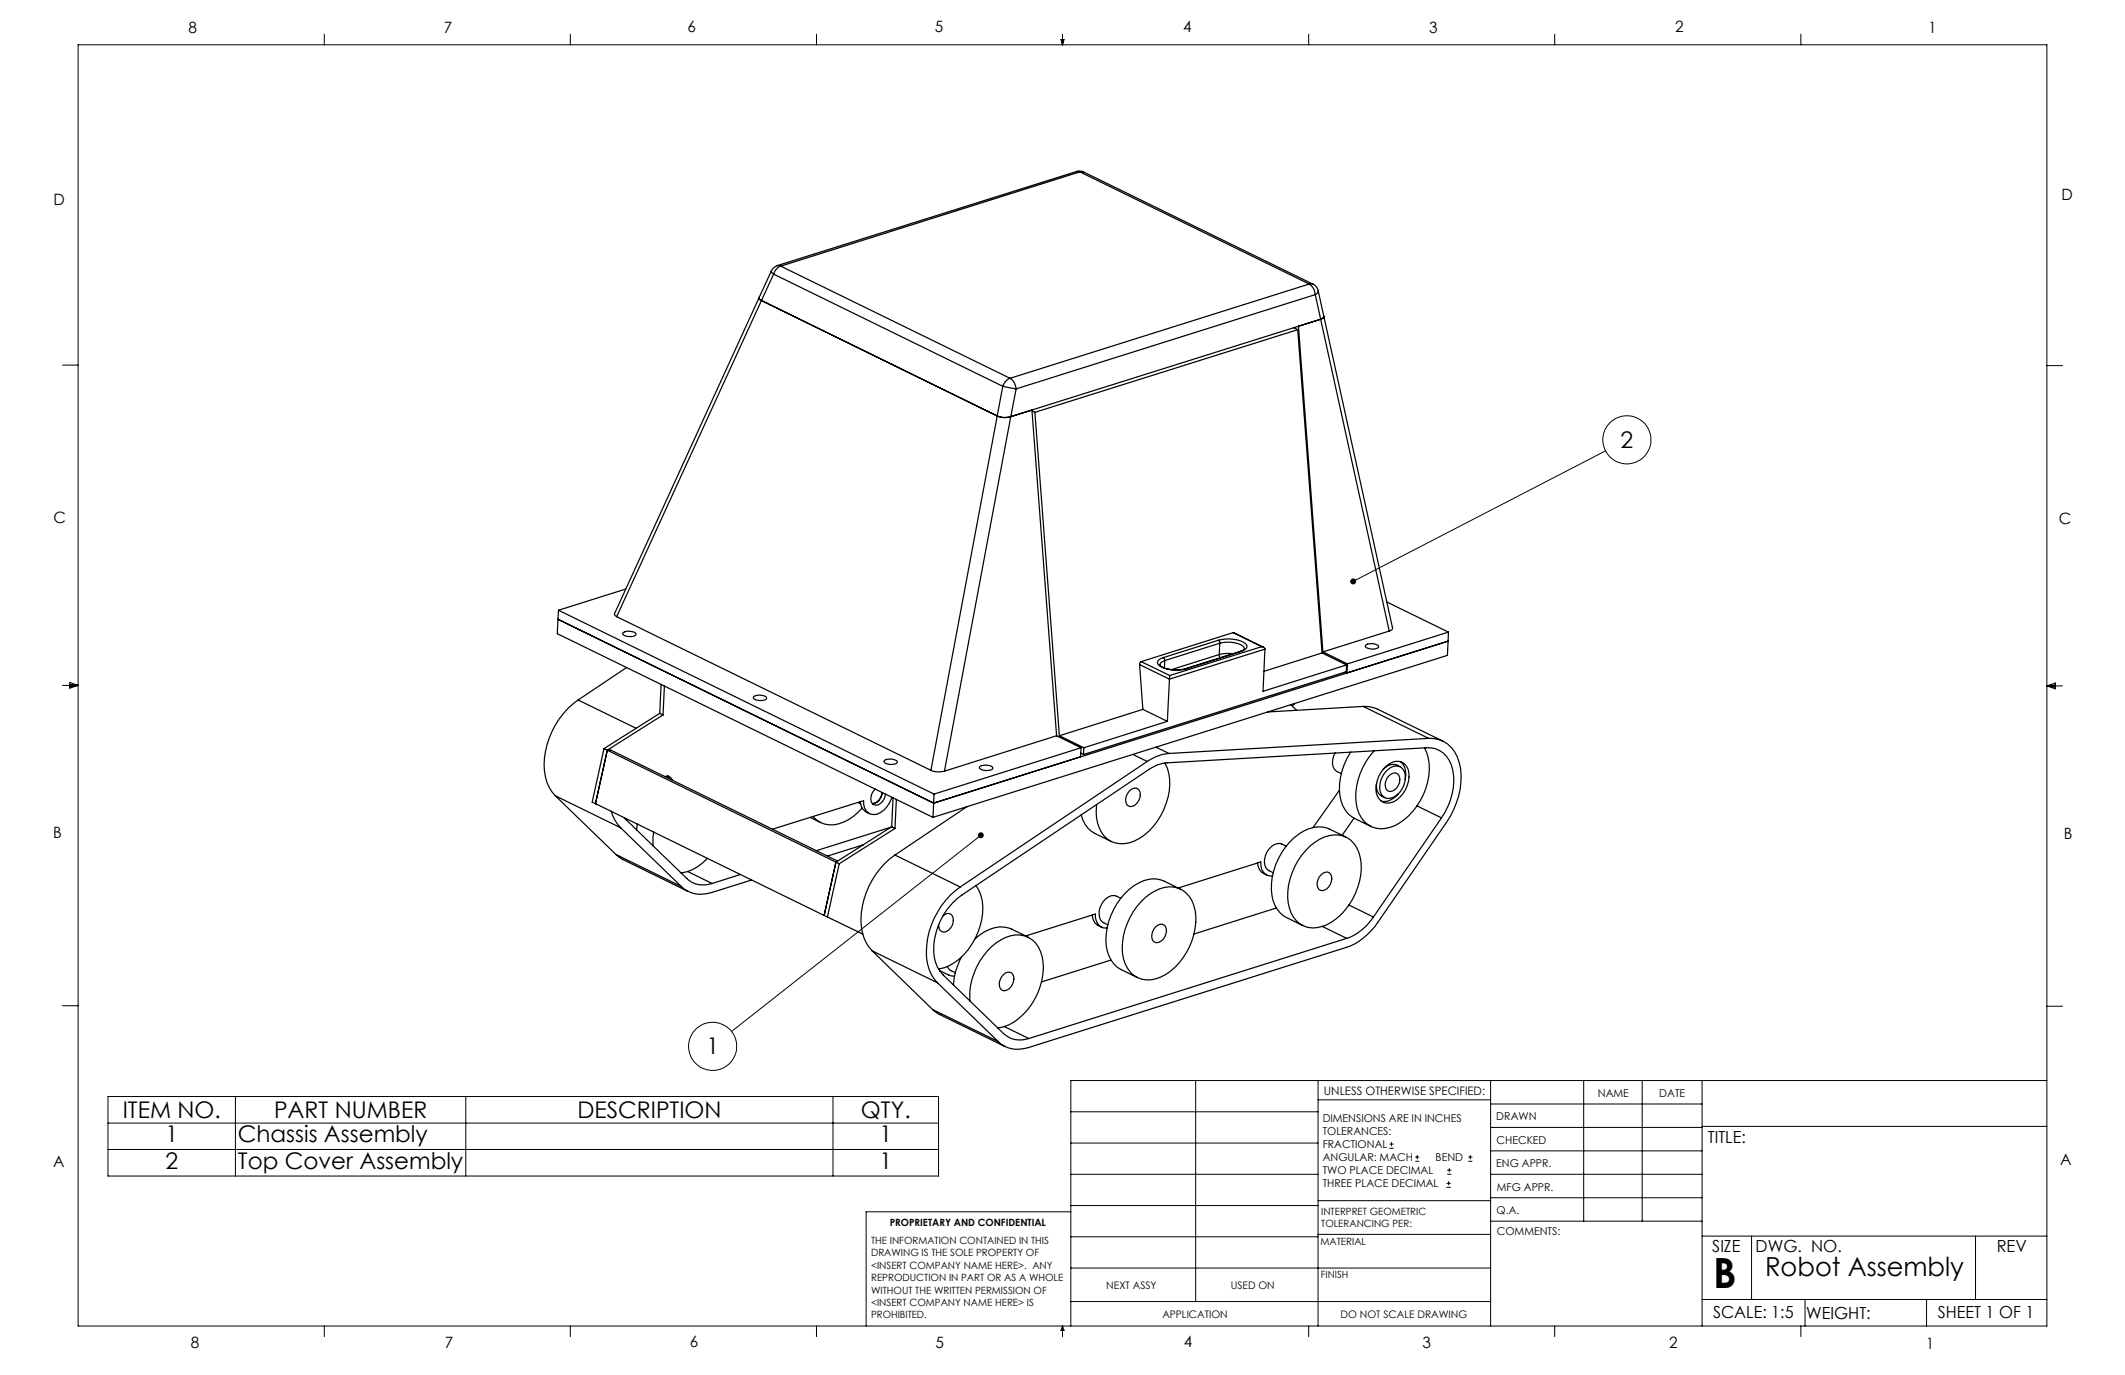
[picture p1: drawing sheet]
<svg xmlns="http://www.w3.org/2000/svg" width="432mm" height="279mm" viewBox="0 0 432 279" stroke-linecap="round" stroke-linejoin="round" font-family="sans-serif">
<g fill="none" stroke="#000" stroke-width=".2">
<path d="M15.9 9.1h400v260.4h-400zM65.9 6.9v2.2M115.9 6.9v2.2M165.9 6.9v2.2M215.6 8h.6l-.3 1.1zM215.7 8l.2 1.1M215.9 6.9v2.2M216 8l-.1 1.1M265.9 6.9v2.2M315.9 6.9v2.2M365.9 6.9v2.2M12.7 74.2h3.2"/>
<path d="M415.9 74.3h3.2M326.2 91.6l-51.2 26.5M12.7 139.3h3.2M14.2 139.1l1.7 .2M14.2 138.7l1.7 .6-1.7 .5zM15.9 139.3l-1.7 .3M415.9 139.4h3.2M415.9 139.4l1.8-.6v1.2zM415.9 139.4l1.8 .3M417.7 139.2l-1.8 .2M199.3 169.7l-50.6 39.9M12.7 204.4h3.2"/>
<path d="M243 219.6v44.9M267.8 219.6v49.9M302.9 219.6v49.9M321.8 219.6v28.5M333.7 219.6v28.5M345.9 219.6v49.9M415.9 204.5h3.2M415.9 219.6h-198.3v49.9M21.9 222.8h168.8v16.2h-168.8zM21.9 233.6h168.8M21.9 228.2h168.8M47.8 222.8v16.2"/>
<path d="M94.7 222.8v16.2M169.3 222.8v16.2M217.6 238.6h50.2M217.6 232.3h50.2M217.6 225.9h50.2M267.8 223.5h35.1M282.3 233.3h.9M282.3 232.5h.9M282.8 232.1v.8M287.6 236h.8M287.6 235.1h.8M288 234.7v.8"/>
<path d="M294.1 238.6h.8M294.1 237.8h.8M294.5 237.4v.8M298.3 236h.9M298.3 235.1h.9M298.8 234.7v.8M302.9 238.6h43M302.9 233.9h43M302.9 229.1h43M302.9 224.3h43M345.9 228.9h70M217.6 257.7h85.3"/>
<path d="M217.6 251.3h50.2M217.6 245h50.2M217.6 246.2h-41.6v23.3M267.8 250.8h35.1M267.8 244h35.1M293.9 241.3h.9M293.9 240.5h.9M294.4 240v.8M302.9 248.1h43M302.9 243.4h43M345.9 251.2h70M355.9 251.2v12.9"/>
<path d="M401.4 251.2v12.9M65.9 269.5v2.1M115.9 269.5v2.1M165.9 269.5v2.1M215.9 269.5v2.1M215.9 269.5l.3 .8h-.6zM217.6 264.5h85.3M265.9 269.5v2.1M315.9 269.5v2.1M345.9 264.1h70M365.9 269.5v2.1M366.8 264.1v5.4"/>
<path d="M391.5 264.1v5.4"/>
<circle cx="330.6" cy="89.4" r="4.9"/>
<circle cx="144.8" cy="212.6" r="4.9"/>
</g>
<path d="M274.6 117.7l-.2 .4v.3l.6-.3-.6 .3a.6 .6 0 0 0 .9 .3 .6 .6 0 0 0 .2-.9 .6 .6 0 0 0-.9-.1zM198.9 169.3a.6 .6 0 0 0 0 .8 .6 .6 0 0 0 .8 .1 .6 .6 0 0 0 .1-.8l-.5 .3 .5-.3a.55 .55 0 0 0-.9-.1z" fill="#000"/>
<g fill="none" stroke="#000" stroke-width=".25">
<path d="M218.8 34.9l.5-.2 .9 .3M218.8 34.9h.6M218.8 34.9l-60.9 19.1M219.4 34.9l.8 .1M219.4 34.9l-60.8 19.2M219.4 34.9l46.6 22.8M220.2 35l46.6 22.7M156.7 55.1v.1l.5 .5M156.7 55.1l-2.4 5.3M157.2 55.7l-2.5 5.4M157.2 55.7l46.6 22.8M157.9 54a2.11 2.11 0 0 0-1.2 1.1"/>
<path d="M157.9 54l.7 .1M158.6 54.1a2.4 2.4 0 0 0-1.4 1.6M158.6 54.1l46.6 22.8M266 57.7a2.85 2.85 0 0 1 1.3 2.2M266 57.7h.8M266 57.7l-60.8 19.2M266.8 57.7a1.86 1.86 0 0 1 1.1 1.4M267.3 59.9l-60.8 19.1M267.3 59.9l1.1 5M267.9 59.1l-.1 .3-.5 .5M267.9 59.1l1.1 5.1M154.3 60.4v.4l.4 .3"/>
<path d="M154.3 60.4l-29.5 64.3 .5 .6M154.7 61.1l47.9 23.4a3.9 3.9 0 0 0 2.8 .2M154.7 61.1l-29.4 64.2M203.8 78.5l2.7 .5M203.8 78.5l-14.6 78M205.2 76.9a2.85 2.85 0 0 1 1.3 2.1M205.2 76.9a2.56 2.56 0 0 0-1.4 1.6M206.5 79l-1.1 5.7M262.9 66.6l.8 .4M263.7 67l-53.4 16.8M263.7 67l4.9 65.7M268.4 64.9l-63 19.8"/>
<path d="M268.4 64.9l-4.6 1.4 5 66.2M268.4 64.9l13.9 63.3M269 64.2v.3l-.6 .4M269 64.2l14 63.4-.2 .4-.5 .2M205.4 84.7l-13.5 72M205.4 84.7l4.3-1.4 5 66.2M209.7 83.5l.6 .3M210.3 83.8l5 65.7M127.1 119.7l-13.6 4.3M113.4 125.8l-.2 3 76.4 37.3M113.4 125.8l76.3 37.4M113.5 124l76.3 37.4"/>
<path d="M113.5 124l-.1 1.8M125.3 125.3l63.9 31.2M126.5 128.7a2.16 2.16 0 0 1 2.8 .1 1.71 1.71 0 0 1-2.2 .5l-.5-.4zM127.3 135.6l-9.8 6.6M134.3 139.1l-.2 5.9M135 139.4l-.3 5.9M231.6 135l.6 9.1M231.6 135l6 3M231.9 134.4l-.3 .3v.3M231.9 134.4l5.8 2.9M235.7 135.1a5.5 5.5 0 0 0 4.9 .9l.2-.1M236.4 133.6a1.3 1.3 0 0 0-1.2 1.1 3.2 3.2 0 0 0 2.9 1.4h1.5l1.4-.2h-.2"/>
<path d="M236.4 133.6l.2 .3 .1 .3M236.7 134.2a1.21 1.21 0 0 0-1 .9M236.7 134.2l-.1 1.5M237.6 138l-.4 8.6M237.7 137.3l-.1 .7M247.6 130.1a7.1 7.1 0 0 1 5.3 .6l.5 .6a1.29 1.29 0 0 1-1.2 1.1M247.6 130.1l.3 .6M247.6 130.1l-11.2 3.5M247.8 133l.1 .7M247.8 133l-9.7 3.1M247.9 130.7a6.1 6.1 0 0 1 4.7 .6l.3 .6-.8 .5h.1M247.9 130.7l-11.2 3.5"/>
<path d="M247.9 130.7l-.1 2.3M250.5 132.9l-1.3-.1-1.4 .2M250.6 128.6l6.2 2.9M250.6 128.6l-18.7 5.8M250.6 128.6l5.8 2.8M252.2 132.4l-11.4 3.5M256.4 131.4a.56 .56 0 0 1 .6 .5M256.4 131.4l-18.7 5.9M257 131.9l-.4 8.6 17-5.4M257 131.9l-19.4 6.1M268.6 132.7l-11.8 3.7M268.6 132.7l5 2.4"/>
<path d="M268.8 132.5l5 2.4M273.6 135.1v1.4l-53.4 16.8M273.8 134.9l-.1 1.8-.3-.1M277.6 131.1a2.22 2.22 0 0 1 2.5 .2 .94 .94 0 0 1-1.1 .6h-.5a.96 .96 0 0 1-1.1-.7zM281.8 122.3l12.5 6.1M282.3 128.2l-13.5 4.3M294.3 130.3l-104.6 32.9M294.3 130.3l-.2 2.9-104.5 32.9M294.3 128.4l-20.5 6.5M294.3 128.4v1.9M117.5 142.2a16.2 16.2 0 0 0-6.7 15.7 7.4 7.4 0 0 0 2.1 3.8M117.5 142.2l11.8 5.8"/>
<path d="M122.7 152.1l.7 .3M122.7 152.1l-2.4 10.9 .7 .3M123.4 152.4h.7l46.1 22.6M123.4 152.4l46.5 22.8M123.4 152.4l-2.4 10.9M134.1 145l.6 .3M134.1 145l-11.4 7.1M134.7 145.3l-11.3 7.1M135.1 157.8a1.01 1.01 0 0 1 1.5 .7M135.7 157.7l.2 .5M153.2 141.5a2.31 2.31 0 0 1 2.6 .3 .98 .98 0 0 1-1.1 .5 1.49 1.49 0 0 1-1.6-.6zM179.8 154.5l.3-.2a2.23 2.23 0 0 1 2.3 .5 1.82 1.82 0 0 1-2.5 .3l-.3-.4z"/>
<path d="M189.2 156.5a4.2 4.2 0 0 0 2.7 .2M199.1 155.7l1.3-.2a1.4 1.4 0 0 1 1.4 .5 1.82 1.82 0 0 1-2.5 .3l-.3-.2zM214.7 149.5l-22.8 7.2M214.7 149.5l5 2.4M215.3 149.5l4.9 2.4M219.6 153l.6 .3M219.7 151.9l-29.9 9.5M219.7 151.9l-.1 1.9-29.9 9.4M220.2 151.9v1.4M230.2 153.3l2.9 1.4M232.2 144.1l-16.9 5.4M232.2 144.1l5 2.5"/>
<path d="M233.1 154.7l-38 25.5M234.9 151.8l2.7 1.3M236.7 155a10.4 10.4 0 0 1-.2 9.5 11.8 11.8 0 0 1-6.9 6.7 5 5 0 0 1-6.6-3.9 11.2 11.2 0 0 1-.2-3.8M237.2 146.6l-17 5.3M237.6 153.1a9.5 9.5 0 0 0-4.5 1.6M262.3 143.2l1.2 1.1M262.9 143v.2l-.5 .1M271.3 153a2.78 2.78 0 0 0 .4 3.8l.9 .4M274.5 152.8a12.3 12.3 0 0 0-1.7 10.9 5.1 5.1 0 0 0 2.4 2.6l3.4 1.6M277 143.5l1.1 .1 1.8 .5 13.3 6.5M277 143.5l13.3 6.5M277 143.5l-19.4 1.2"/>
<path d="M279.3 152.5a13.5 13.5 0 0 0-3.5 11.9 5.2 5.2 0 0 0 7.6 3.4 11.8 11.8 0 0 0 4.5-4M279.7 159.2a2.43 2.43 0 0 0 1.7 2.9M281.4 157a2.53 2.53 0 0 1 3.3-1.1 3.7 3.7 0 0 1-.2 5 2.59 2.59 0 0 1-3.3 1.1 3.1 3.1 0 0 1-.5-3.7zM281.7 155.7a2.56 2.56 0 0 1 2.8-.9 2.56 2.56 0 0 1 1.8 2.3 5.9 5.9 0 0 1-3.7 6 2.45 2.45 0 0 1-3-2.7 6.3 6.3 0 0 1 2.1-4.7zM282.3 157.6a1.18 1.18 0 0 1 1.4-.5 1.18 1.18 0 0 1 .7 1.4 2.23 2.23 0 0 1-2.3 2.3 2.03 2.03 0 0 1 .2-3.2zM284.5 155.8a2.47 2.47 0 0 0-3.4 .4M284.6 154.8a3.4 3.4 0 0 1 .9 3.6M289.5 151.9a11.2 11.2 0 0 1-.9 10.7l-.7 1.2M290.3 150a6 6 0 0 1 6.2 4.9 15 15 0 0 1-2.6 12.2l-13.8 20.2a13 13 0 0 1-6.5 5.2l-64.6 20.4a5.9 5.9 0 0 1-6.2-1.3M290.3 150l-52.7 3.1M112.9 161.7l13.2 6.5M112.9 161.7l12.3 11.9"/>
<path d="M121 163.3h.1M121 163.3l46.5 22.7M124.2 164.8a7.3 7.3 0 0 0 1.9 3.4M125.2 173.6l1.2 1 13.4 6.6M125.2 173.6l13.2 6.5M126.1 168.2l12.3 11.9M126.8 166.2l12.8 12.3a4.9 4.9 0 0 0 5.1 1M129.5 167.4l-.1 1.3M132.8 169.1l-.1 1v1.8M139.7 177.1l-1.3 .3M139.7 177.1l5 2.4M143.8 174.4a10.3 10.3 0 0 1-4.1 2.7"/>
<path d="M150.5 177.7l-5.8 1.8M152.7 178.8l-8.1 2.6a5.9 5.9 0 0 1-6.2-1.3M164.6 166.1l2.2 1M169.9 175.2l-2.4 10.8M169.9 175.2l.6 .3M170.5 175.5l-2.4 10.8M174.3 163.1l.6 .2M174.8 162.9a2.59 2.59 0 0 0 1.9 2.4M175.2 164.2a8.8 8.8 0 0 1-6.7 3.4 4.6 4.6 0 0 1-3.3-1.7M175.4 171.7l-7.3 2.3M177.8 160.3a2.38 2.38 0 0 0-.5 3 1.32 1.32 0 0 0 2-.4l.3-.5 .3-1M179.3 161a2.4 2.4 0 0 1-2 2.3"/>
<path d="M181.1 168.1l-15.2 4.8M181.2 168l.7 .3M181.2 168l-11.3 7.2M181.2 162a4.9 4.9 0 0 1-3.6 3.5 2.32 2.32 0 0 1-2.1-2.8l-18.5 5.8M181.5 162.1l-.3 5.9M181.9 173.7a16.2 16.2 0 0 0-6.7 15.7 7.4 7.4 0 0 0 2 3.8M181.9 168.3l-11.4 7.2M181.9 173.7l13.2 6.5M182.1 162.5l-.2 5.8M189.7 163.2l-.1 2.9M189.8 161.4l-.1 1.8M196.5 163.9l-14.6 9.8"/>
<path d="M198.3 180a9.1 9.1 0 0 1 .9 8.1 12.9 12.9 0 0 1-7.2 8.5l-1.3 .3M219.7 165.6a5.7 5.7 0 0 0 2.8 3.8l3.3 1.6M229.6 160.7a1.18 1.18 0 0 1 1.4-.5 1.18 1.18 0 0 1 .7 1.3 2.23 2.23 0 0 1-2.3 2.3 1.85 1.85 0 0 1-.2-2.7zM255.5 175.4a2.54 2.54 0 0 0 1.9 2.4M258.6 178a2.08 2.08 0 0 1-2.4-2.1v-.7l-16.8 5.2M261.3 171.9a2.34 2.34 0 0 0-3.5 .6 3.6 3.6 0 0 0-.5 3.9l.5 .5 .9 .4M268.5 177.7a1.18 1.18 0 0 1 1.4-.5 1.18 1.18 0 0 1 .7 1.4 2.23 2.23 0 0 1-2.3 2.3 1.92 1.92 0 0 1-.2-2.7zM272.2 160.6l-5.4 7.6M273.5 170.1l-3.3-1.6a6.8 6.8 0 0 0-7.3 1.8 13.4 13.4 0 0 0-4.2 12.6 5.7 5.7 0 0 0 2.7 3.5l3.3 1.7M275.1 166.3l-2.4 3.4M284.1 161.3a3.8 3.8 0 0 1-3.4 1.5M287.9 163.8l5 2.4"/>
<path d="M292.9 166.2a11.8 11.8 0 0 0 1.6-11.6 4.8 4.8 0 0 0-4.6-2.7l-52.7 3.1a7.3 7.3 0 0 0-3.7 1.4l-38 25.5a13.4 13.4 0 0 0-5.4 13.6l.4 1 1.1 1.6 12.3 11.9a4.9 4.9 0 0 0 5.2 1M292.9 166.2l-13.8 20.1M167.5 186l.6 .3M168.1 186.3l7.2 3.5M177.2 193.2l13.3 6.5M177.2 193.2l12.3 11.9M190.5 199.7l12.3 11.9M190.9 197.2l1.9 1 1.2 .1M191.6 186.1a1.16 1.16 0 0 1 1.5-.4 1.16 1.16 0 0 1 .6 1.3 2.23 2.23 0 0 1-2.3 2.3 1.33 1.33 0 0 1-.7-1.4M192.5 196.4a2.15 2.15 0 0 0 1.6 1.3M195.1 180.2a16.2 16.2 0 0 0-6.6 15.7 7.4 7.4 0 0 0 2 3.8M195.3 194.5a13.2 13.2 0 0 0-1.6 5.7"/>
<path d="M203.9 198.1a1.18 1.18 0 0 1 1.4-.5 1.18 1.18 0 0 1 .7 1.4 2.54 2.54 0 0 1-1.9 2.3 1.44 1.44 0 0 1-.9-2.2zM208.9 190.4l-3.3-1.6a6.9 6.9 0 0 0-7.5 2M221.9 185.9a2.5 2.5 0 0 0 1.9 2.5M225 188.6a2.09 2.09 0 0 1-2.4-2.1v-.8l-14.2 4.5M225.7 195.1l-14.1 4.4M227.8 182.5a2.45 2.45 0 0 0-4 1.3 2.59 2.59 0 0 0 1.3 4.1M231.9 183.2a7.3 7.3 0 0 1 7.6-2.7 5.8 5.8 0 0 1 3.5 5.6 13.5 13.5 0 0 1-7.2 12.4 5.1 5.1 0 0 1-7.5-3.6 13.3 13.3 0 0 1 3.6-11.7zM234.8 188.3a1.2 1.2 0 0 1 1.5-.5 1.2 1.2 0 0 1 .7 1.4 2.23 2.23 0 0 1-2.3 2.3 1.85 1.85 0 0 1-.2-2.7zM239.9 180.7l-3.3-1.6a5.5 5.5 0 0 0-5.2 .3 13.4 13.4 0 0 0-6.4 13.9 5.8 5.8 0 0 0 2.8 3.7l3.3 1.6M259.4 184.5l-16.8 5.3M268.7 188.2l4.9 2.5M273.6 190.7l-64.5 20.3"/>
<path d="M274.1 183.9a12.7 12.7 0 0 0 2-10.7 5 5 0 0 0-7-3.1 13.2 13.2 0 0 0-7.1 14.4 5 5 0 0 0 6.7 3.7M274.1 183.9a10.9 10.9 0 0 1-5.4 4.3M274.1 183.9l5 2.4M279.1 186.3a10.9 10.9 0 0 1-5.5 4.4M189.5 205.1l1.3 1 13.4 6.6M189.5 205.1l13.3 6.5M197.1 203.4a13.5 13.5 0 0 1 7.3-12.9 5.2 5.2 0 0 1 7.4 3.9 13.4 13.4 0 0 1-6.7 13.8l-1 .4M204.1 208.6l-1.4 .3M204.1 208.6l5 2.4"/>
</g>
<text font-size="8.5" x="348.1" y="261.8">B</text>
<text font-size="5.3" x="358.7" y="259.3">Robot Assembly</text>
<g font-size="4.7">
<text x="329.3" y="91">2</text>
<text x="143.5" y="214.3">1</text>
<text x="24.9" y="227.2">ITEM NO.</text>
<text x="55.7" y="227.2">PART NUMBER</text>
<text x="117.3" y="227.2">DESCRIPTION</text>
<text x="175" y="227.2">QTY.</text>
<text x="33.6" y="232.1">1</text>
<text x="48.3" y="232.1">Chassis Assembly</text>
<text x="178.7" y="232.1">1</text>
<text x="33.6" y="237.5">2</text>
<text x="48.3" y="237.5">Top Cover Assembly</text>
<text x="178.7" y="237.5">1</text>
</g>
<g font-size="3.4">
<text x="347.1" y="232.3">TITLE:</text>
<text x="347.9" y="254.3">SIZE</text>
<text x="356.7" y="254.4">DWG. NO.</text>
<text x="405.7" y="254.5">REV</text>
<text x="348.1" y="267.9">SCALE: 1:5</text>
<text x="367" y="268">WEIGHT:</text>
<text x="393.8" y="267.9">SHEET 1 OF 1</text>
</g>
<g font-size="3.2">
<text x="38.3" y="6.7">8</text>
<text x="90.2" y="6.7">7</text>
<text x="139.7" y="6.5">6</text>
<text x="190" y="6.5">5</text>
<text x="240.4" y="6.5">4</text>
<text x="290.4" y="6.7">3</text>
<text x="340.4" y="6.5">2</text>
<text x="391.9" y="6.7">1</text>
<text x="10.9" y="41.6">D</text>
<text x="418.9" y="40.7">D</text>
<text x="10.9" y="106.3">C</text>
<text x="418.4" y="106.4">C</text>
<text x="10.8" y="170.2">B</text>
<text x="419.4" y="170.6">B</text>
<text x="10.8" y="237.2">A</text>
<text x="418.6" y="236.8">A</text>
<text x="38.8" y="273.8">8</text>
<text x="90.4" y="273.8">7</text>
<text x="140.2" y="273.8">6</text>
<text x="190.1" y="273.9">5</text>
<text x="240.5" y="273.8">4</text>
<text x="289" y="273.9">3</text>
<text x="339.1" y="273.8">2</text>
<text x="391.4" y="274.1">1</text>
</g>
<text font-size="2.4" x="269" y="222.4">UNLESS OTHERWISE SPECIFIED:</text>
<g font-size="2.2">
<text x="268.8" y="228">DIMENSIONS ARE IN INCHES</text>
<text x="304.1" y="227.7">DRAWN</text>
<text x="324.7" y="222.9">NAME</text>
<text x="337.2" y="222.9">DATE</text>
<text x="268.8" y="230.6">TOLERANCES:</text>
<text x="268.8" y="233.3">FRACTIONAL</text>
<text x="304.1" y="232.6">CHECKED</text>
<text x="268.8" y="236">ANGULAR: MACH</text>
<text x="268.8" y="238.6">TWO PLACE DECIMAL</text>
<text x="291.7" y="236">BEND</text>
<text x="304" y="237.2">ENG APPR.</text>
<text x="268.8" y="241.3">THREE PLACE DECIMAL</text>
<text x="304.2" y="241.9">MFG APPR.</text>
<text x="304.1" y="246.7">Q.A.</text>
<text x="304.1" y="250.9">COMMENTS:</text>
</g>
<g font-size="2.1">
<text x="224.8" y="262">NEXT ASSY</text>
<text x="250.1" y="261.9">USED ON</text>
<text x="236.2" y="267.8">APPLICATION</text>
<text x="272.4" y="267.8">DO NOT SCALE DRAWING</text>
</g>
<g font-size="2">
<text x="180.8" y="249.2">PROPRIETARY AND CONFIDENTIAL</text>
<text x="268.5" y="246.8">INTERPRET GEOMETRIC</text>
<text x="268.5" y="249.4">TOLERANCING PER:</text>
<text x="177" y="252.8">THE INFORMATION CONTAINED IN THIS</text>
<text x="177" y="255.3">DRAWING IS THE SOLE PROPERTY OF</text>
<text x="177" y="257.8">&lt;INSERT COMPANY NAME HERE&gt;. ANY</text>
<text x="268.3" y="252.9">MATERIAL</text>
<text x="177" y="260.3">REPRODUCTION IN PART OR AS A WHOLE</text>
<text x="177" y="262.9">WITHOUT THE WRITTEN PERMISSION OF</text>
<text x="268.4" y="259.7">FINISH</text>
<text x="177" y="265.4">&lt;INSERT COMPANY NAME HERE&gt; IS</text>
<text x="177" y="267.9">PROHIBITED.</text>
</g>
</svg>
